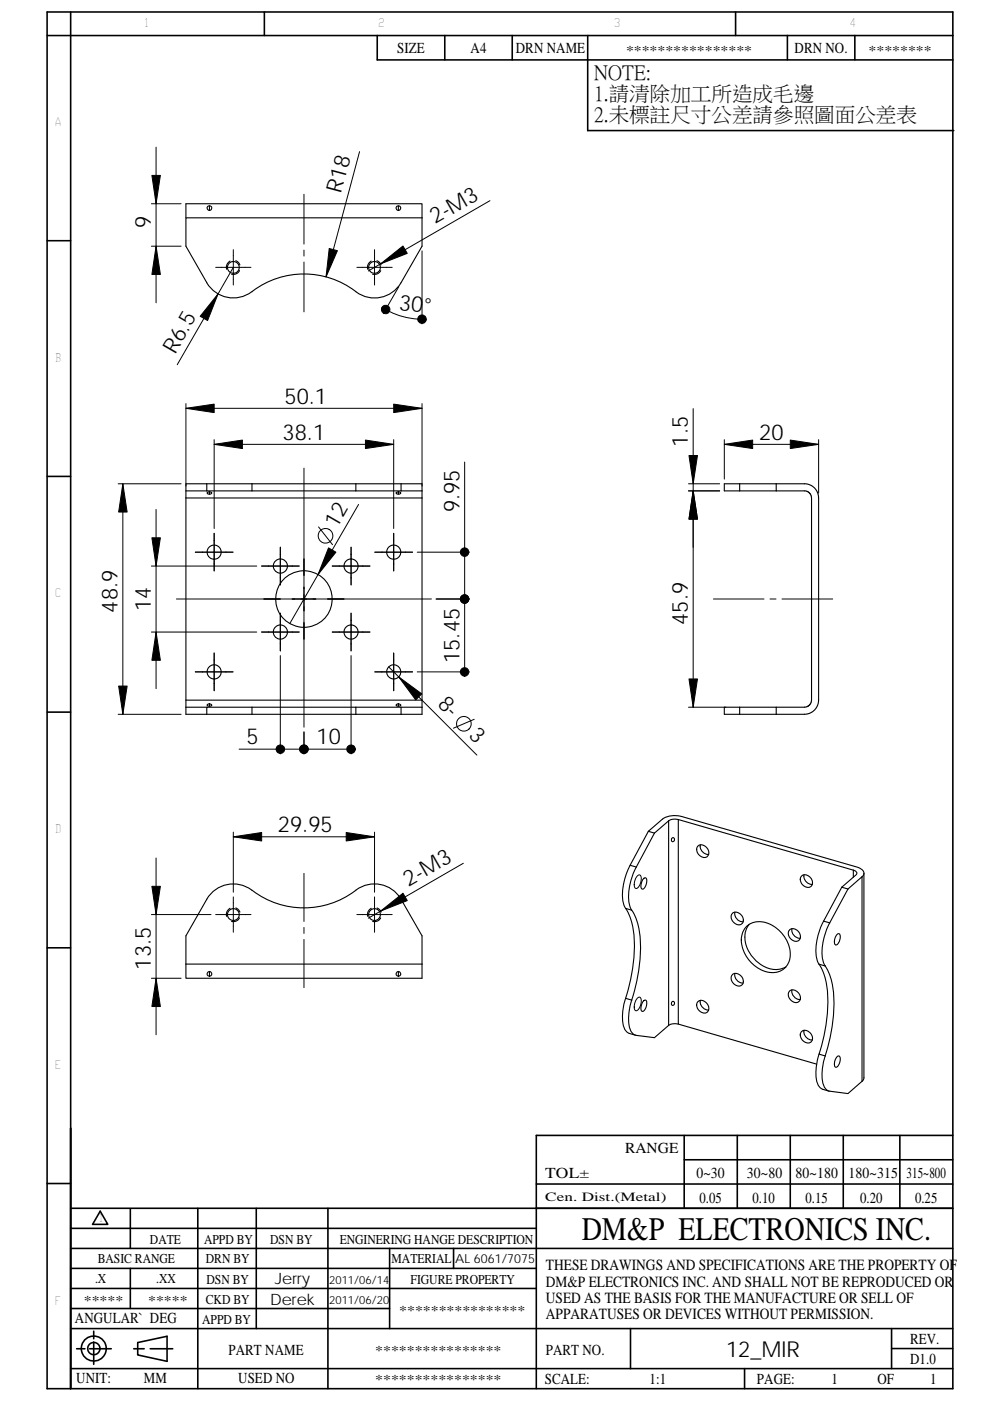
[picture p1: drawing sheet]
<svg xmlns="http://www.w3.org/2000/svg" width="210mm" height="297mm" viewBox="0 0 210 297" stroke-linecap="round" stroke-linejoin="round" font-family="sans-serif">
<g fill="none" stroke="#000" stroke-width=".34">
<path d="M10 2.5h192.1v291.9h-192.1zM15 2.5v291.9M56.1 2.5v5M80 7.5v5.2h122.1M94.3 7.5v5.2M108.6 7.5v5.2M124.7 7.5v20.2h77.6M156 2.5v5M167 7.5v5.2M181.3 7.5v5.2M202.1 7.5h-192.1M10 51h5"/>
<path d="M10 101h5M10 151h5M10 201h5M10 250.9h5M15 256.2h187.1M21.3 256.8l1.6 2.8h-3.3zM27.6 256.3v8.4M42 256.2v38.2M54.4 256.2v25.5M69.6 256.2v38.2M113.7 251h88.4M145.1 240.7v15.5"/>
<path d="M145.1 245.9h57M156.4 240.7v15.5M167.6 240.7v15.5M178.9 240.7v15.5M190.9 240.7v15.5M202.1 240.7h-88.4v53.7M15 277.4h67.6M15 264.7h187.1M15 260.4h98.7M15 273.2h98.7M15 268.9h98.7M27.6 268.9v8.5"/>
<path d="M82.6 264.7v17M96.2 264.7v4.2M15 281.7h187.1M15 290.2h187.1M16.3 286h1.7M19 286h4.6M19.9 284.5v4.8M19.9 282.2v1.6M28.4 286h2.2M29.2 284.6l6.2-1.3v5.3l-6.2-1.3zM31.9 286h4.7M133.7 281.7v8.5"/>
<path d="M157.9 290.2v4.2M189.1 281.7v8.5M189.1 285.9h13"/>
<circle cx="19.9" cy="285.9" r="2.65"/>
<circle cx="19.9" cy="285.9" r="1.3"/>
</g>
<g fill="none" stroke="#000" stroke-width=".23">
<path d="M39.4 46.2h50.1v6l-4.4 7.7a6.5 6.5 0 0 1-9.8 1.8 18.1 18.1 0 0 0-21.9 .2 6.5 6.5 0 0 1-9.5-2l-4.5-7.7zM39.4 46.2v-3h50.1v3M44.4 43.6v1M48.8 55.4h-.1a1.54 1.54 0 0 0-.7 1.7M50 55.3l.4 .2 .5 .7M50.8 57.4a1.45 1.45 0 0 1-1.7 .7M78.7 55.4h-.1a1.5 1.5 0 0 0-.6 1.7M79.9 55.3l.7 .5 .2 .4M80.8 57.4l-.1 .1a1.5 1.5 0 0 1-1.7 .6M84.5 43.6v1M39.4 104.1v1.5M39.4 105.6h50.1"/>
<path d="M39.4 104.1h4.5M39.4 105.6v42.8M43.9 102.6h-4.5v1.5M43.9 102.6h9.5M43.9 104.1h9.5M43.9 102.6v1.5M44 104.4l.4-.1 .5 .2-.3 .3h-.4l-.2-.2zM44.4 104.3v.5M53.4 102.6h22.1M53.4 104.1h22.1M53.4 102.6v1.5M75.5 104.1h9.6"/>
<path d="M75.5 102.6h9.6M75.5 102.6v1.5M84.1 104.4l.4-.1 .5 .2-.4 .3h-.3l-.2-.2zM84.5 104.3v.5M85.1 102.6h4.4v1.5M85.1 104.1h4.4M85.1 102.6v1.5M89.5 104.1v1.5M89.5 105.6v42.8M156.9 104.1h14l.8 .5 .4 1-.1 43.3-.5 .7-.9 .3h-13.7M156.9 102.6h14l1.4 .5 .7 .7 .4 .7 .2 1.1v42.8l-.2 1.2-.6 .9-.8 .6-.9 .3h-14.2M156.9 102.6v1.5"/>
<path d="M156.9 102.6h-3.3v1.5h3.3M164.6 102.6v1.5M171.9 104.8h.1M39.4 149.9v1.5h4.5M39.4 149.9h4.5M39.4 148.4h50.1M39.4 148.4v1.5M43.9 151.4h9.5M44 149.3a.52 .52 0 0 1 .9 .3l-.7 .1-.2-.1zM44.4 149.2v.5M53.4 149.9v1.5M53.4 149.9h-9.5v1.5"/>
<path d="M53.4 151.4h22.1M53.4 149.9h22.1M75.5 151.4h9.6M75.5 149.9h9.6M75.5 149.9v1.5M84.1 149.3a.52 .52 0 0 1 .9 .3l-.7 .1-.2-.1zM84.5 149.2v.5M85.1 149.9h4.4M85.1 149.9v1.5M89.5 148.4v1.5M89.5 149.9v1.5h-4.4M156.9 149.9v1.5"/>
<path d="M156.9 149.9h-3.3v1.5h3.3M164.6 149.9v1.5M171.4 149.7h.1M137.5 176.3l-3.9 7.2a12.8 12.8 0 0 0-1.4 8.1l.5 1M137.5 176.3l3-2.6a5 5 0 0 1 4.1-.6l37.5 10.8a1.15 1.15 0 0 1 1 .8 1.15 1.15 0 0 1-.3 1.2M137.5 176.3l1.3 .3M138.8 176.6l-3.8 7.2M141.8 174v43.4M141.8 174l-3 2.6M142.5 177.7a.39 .39 0 0 1 .6 .3 .39 .39 0 0 1-.5 .4l-.2-.2zM143.9 173.8v43.3l29.3 8.5M143.9 173.8l-1.1-.1-1 .3"/>
<path d="M143.9 173.8l37.1 10.7M148.2 179.3a1.59 1.59 0 0 1 1.7 .4 1.59 1.59 0 0 1 .2 1.8 1.51 1.51 0 0 1-1.9-.3 1.51 1.51 0 0 1 0-1.9zM148.5 179.1a1.73 1.73 0 0 0 1.8 2M48.8 192.6l-.1 .1a1.53 1.53 0 0 0-.7 1.6M50 192.5l.4 .2 .5 .7M50.8 194.6a1.42 1.42 0 0 1-1.7 .8M53.4 188.7a18.1 18.1 0 0 0 22.1 .1M53.4 188.8a6.5 6.5 0 0 0-9.5 1.9l-4.5 7.7v6M75.5 188.7a6.5 6.5 0 0 1 9.6 2l4.4 7.7v6M78.7 192.6l-.1 .1a1.49 1.49 0 0 0-.6 1.6M80 192.5l.6 .5 .2 .4M80.7 194.6v.1a1.5 1.5 0 0 1-1.7 .7"/>
<path d="M132.7 192.6a16.1 16.1 0 0 1 1.8 9.9l-.6 4.4-1.2 4.8M132.7 192.6l1.3 .4M133.6 183.5l1.4 .3M134 193a15.9 15.9 0 0 1 1.8 9.9l-.6 4.4-1.2 4.7M135 183.8a12.9 12.9 0 0 0-1.5 8.1l.5 1.1M136.6 186.2a.43 .43 0 0 1 .5 0 .43 .43 0 0 1 .1 .6 1.77 1.77 0 0 1-.9 1.7 1.03 1.03 0 0 1-.2-1.4zM155.3 193.6a1.52 1.52 0 0 1 2 .4 1.52 1.52 0 0 1-.1 2 1.6 1.6 0 0 1-1.7-.6 1.6 1.6 0 0 1-.2-1.8zM155.9 193.4a1.75 1.75 0 0 0 1.7 2M158.2 196.6a4.8 4.8 0 0 1 6.5 .2 6.4 6.4 0 0 1 2.5 7.4 4.2 4.2 0 0 1-6.1 1.3 6.9 6.9 0 0 1-3.7-7.5zM158.9 196a5 5 0 0 0 0 5.9 6.6 6.6 0 0 0 6.7 3.5l1.1-.4M167.4 197.2a1.51 1.51 0 0 1 2 .3 1.51 1.51 0 0 1 0 1.9 1.59 1.59 0 0 1-1.8-.4 1.59 1.59 0 0 1-.2-1.8zM168 196.9a1.75 1.75 0 0 0 1.7 2"/>
<path d="M170.2 185.6a1.59 1.59 0 0 1 1.7 .5 1.59 1.59 0 0 1 .2 1.8 1.51 1.51 0 0 1-1.9-.3 1.51 1.51 0 0 1 0-2zM170.5 185.5a1.73 1.73 0 0 0 1.8 2M174.7 195.3a12.6 12.6 0 0 0-1.4 8.1l.4 1M174.7 195.3l1.3 .4M176 195.7a12.7 12.7 0 0 0-1.4 8.1l.4 1M177.5 198.2a.4 .4 0 0 1 .5-.2 .4 .4 0 0 1 .2 .5 1.79 1.79 0 0 1-.9 1.9 1.79 1.79 0 0 1 .2-2.2zM178.5 188.1l-3.8 7.2M178.5 188.1l1.4 .4M179.9 188.5l2.9-2.6v43.4M179.9 188.5l-3.9 7.2M181 184.5l.2 .1a.55 .55 0 0 1 .5 .3 .55 .55 0 0 1-.2 .6l-3 2.6M181 184.5v1.5"/>
<path d="M183.2 185.1v43.4v.4l-.4 .4M39.4 204.4h50.1M44.4 206v.9M84.5 206v.9M89.5 204.4v3h-50.1v-3M132.7 211.7a10.5 10.5 0 0 0-.3 6.4 2.8 2.8 0 0 0 2.4 1.4M132.7 211.7l1.3 .3M134 212a10.6 10.6 0 0 0-.3 6.4l.4 .7 .6 .4 4.1 .5 3-2.6M136.6 212.2a.43 .43 0 0 1 .5 0 .43 .43 0 0 1 .1 .5 1.77 1.77 0 0 1-.9 1.7 1.42 1.42 0 0 1 0-2zM142.5 212.4a.39 .39 0 0 1 .6 .4 .39 .39 0 0 1-.5 .3l-.2-.2zM143.9 217.1h-1.1l-1 .3M148.2 212.2a1.6 1.6 0 0 1 1.7 .5 1.6 1.6 0 0 1 .2 1.8 1.51 1.51 0 0 1-1.9-.3 1.51 1.51 0 0 1 0-2z"/>
<path d="M148.5 212.1a1.75 1.75 0 0 0 1.8 2M155.3 206.6a1.52 1.52 0 0 1 1.9 .4 1.52 1.52 0 0 1 .1 1.9 1.59 1.59 0 0 1-1.8-.5 1.59 1.59 0 0 1-.2-1.8zM155.9 206.4a1.74 1.74 0 0 0 1.7 2M167.4 210.1a1.6 1.6 0 0 1 1.7 .2 1.6 1.6 0 0 1 .7 1.5 1.14 1.14 0 0 1-1 .8 1.14 1.14 0 0 1-1.2-.6 1.41 1.41 0 0 1-.2-1.9zM168 209.9a1.79 1.79 0 0 0 1.7 2M170.2 218.6a1.6 1.6 0 0 1 1.7 .5 1.6 1.6 0 0 1 .2 1.8 1.52 1.52 0 0 1-1.9-.4 1.52 1.52 0 0 1 0-1.9zM170.5 218.4a1.73 1.73 0 0 0 1.8 2.1M173.7 204.4a15.9 15.9 0 0 1 1.8 10l-.6 4.4-1.2 4.7 1.3 .4M173.7 204.4l1.3 .4M175 204.8a16 16 0 0 1 1.8 10l-.6 4.4-1.2 4.7M173.7 223.5a10.9 10.9 0 0 0-.2 6.4 2.75 2.75 0 0 0 2.3 1.4M175 223.9a10.6 10.6 0 0 0-.2 6.4l.4 .6 .5 .4 4.2 .6 2.9-2.6"/>
<path d="M177.5 224.1a.4 .4 0 0 1 .5-.2 .4 .4 0 0 1 .2 .5 1.84 1.84 0 0 1-.9 1.9 1.63 1.63 0 0 1 .2-2.2z"/>
<circle cx="44.4" cy="44.1" r=".51"/>
<circle cx="49.5" cy="56.7" r="1.25"/>
<circle cx="79.4" cy="56.7" r="1.25"/>
<circle cx="84.5" cy="44.1" r=".49"/>
<circle cx="45.4" cy="117.1" r="1.5"/>
<circle cx="83.5" cy="117.1" r="1.5"/>
<circle cx="59.5" cy="134" r="1.5"/>
<circle cx="59.5" cy="120" r="1.5"/>
<circle cx="64.5" cy="127" r="6"/>
<circle cx="74.5" cy="134" r="1.5"/>
<circle cx="74.5" cy="120" r="1.5"/>
<circle cx="45.4" cy="142.5" r="1.5"/>
<circle cx="83.5" cy="142.5" r="1.5"/>
<circle cx="49.5" cy="193.9" r="1.25"/>
<circle cx="79.4" cy="193.9" r="1.25"/>
<circle cx="44.4" cy="206.5" r=".49"/>
<circle cx="84.5" cy="206.5" r=".48"/>
</g>
<g fill="none" stroke="#000" stroke-width=".21">
<path d="M33.1 31.2v33M76.3 32.2l-7.1 26.5M32.1 43.2h6.3M32.1 52.2h6.3M45.7 56.7h7.5M49.5 52.9v7.5M49.5 56.7l-11.9 20.6M64.5 41.2v10.6M64.5 53v1.3M64.5 55.6v10.5M75.7 56.7h7.5M79.4 52.9v7.5"/>
<path d="M89.5 53.2v15.5M103.9 42.5l-25.8 14.9M81.8 65.6a15.5 15.5 0 0 0 7.7 2.1M84.6 60.8l-3.3 5.7M39.4 85.6v17.5M39.4 86.6h50.1M45.4 93.2v18.9M45.4 94.2h38.1M64.5 99.3v54.9M83.5 93.2v18.9M89.5 85.6v17.5M98.6 98v44.5"/>
<path d="M147 86.6v63.3M153.6 94.2h20M153.6 93.2v8.4M173.6 93.2v11.4M25.1 102.6h13.3M26.1 102.6v48.8M33.1 108v38M41.4 117.1h8M45.4 113.1v8M59.5 116v8M67.6 111.7l2.9 3.8M74.5 116v8"/>
<path d="M76.1 107l-14.6 25.2M83.5 113.1v8M87.5 117.1h-8M88.5 117.1h11M146 102.6h6.6M146 104.1h6.6M32.1 120h22.4M32.1 134h22.4M37.4 127h54.1M45.4 138.5v8M55.5 120h8M55.5 134h8"/>
<path d="M59.5 130v8M59.5 139v20.9M70.5 120h8M70.5 134h8M74.5 139v20.9M74.5 130v8M83.5 138.5v8M92.5 127h7M151.3 127h10.8M163.3 127h1.3M165.9 127h10.7M25.1 151.4h13.3"/>
<path d="M41.4 142.5h8M50.7 158.8h23.8M64.5 155.2v4.7M79.5 142.5h8M82.4 141.4l18.8 18.7M88.5 142.5h11M100.6 152.5l-4.4 1.9M146 149.9h8M49.5 176.4v12.8M49.5 177.4h29.9M79.4 176.4v12.8M32.1 193.9h12.6"/>
<path d="M33.1 181.9v37.5M45.7 193.9h7.5M49.5 190.2v7.5M64.5 185.2v10.2M64.5 196.6v1.3M64.5 199.2v10.2M75.7 193.9h7.5M79.4 190.2v7.5M98.3 183l-20.2 11.7M135.2 185.7l.2-.1a.35 .35 0 0 1 .5 .2 2.52 2.52 0 0 1-.9 2.6h-.2a2.2 2.2 0 0 1 .4-2.7zM32.1 207.4h6.3M135.2 211.6l.5-.2a2.22 2.22 0 0 1-.7 2.9h-.2a2.2 2.2 0 0 1 .4-2.7z"/>
<circle cx="69" cy="113.6" r="1.56"/>
<circle cx="98.4" cy="153.5" r="1.55"/>
</g>
<g fill="#000" stroke="#000" stroke-width=".21">
<path d="M32.2 37.2h1.8l-.9 6z" fill-rule="evenodd"/>
<path d="M33.1 52.2l.9 6h-1.8z" fill-rule="evenodd"/>
<path d="M69.8 52.7l1.8 .4-2.4 5.6z" fill-rule="evenodd"/>
<path d="M80.7 55.9l4.8-3.7 .9 1.5z" fill-rule="evenodd"/>
<path d="M46.2 62.3l-2.2 5.7-1.5-.9z" fill-rule="evenodd"/>
<path d="M81.1 65.1a.9 .9 0 0 1 1.5 0 .9 .9 0 0 1-.7 1.4 .9 .9 0 0 1-.9-1.2l.8 .3-.8-.3z" fill-rule="evenodd"/>
<path d="M89 66.9a.9 .9 0 0 1 1 0 .9 .9 0 0 1 .4 .9l-.9-.1 .9 .1a.9 .9 0 0 1-1.4 .6 .9 .9 0 0 1 0-1.5z" fill-rule="evenodd"/>
<path d="M39.4 86.6l6-.9v1.8z" fill-rule="evenodd"/>
<path d="M45.4 94.2l6-.9v1.8z" fill-rule="evenodd"/>
<path d="M77.5 93.3l6 .9-6 .9z" fill-rule="evenodd"/>
<path d="M83.5 85.7l6 .9-6 .9z" fill-rule="evenodd"/>
<path d="M153.6 94.2l6-.9v1.8z" fill-rule="evenodd"/>
<path d="M167.6 93.3l6 .9-6 .9z" fill-rule="evenodd"/>
<path d="M26.1 102.6l.9 6h-1.8z" fill-rule="evenodd"/>
<path d="M98 116.3l.6-.1v.9v-.9a.9 .9 0 0 1 .8 1.1 .9 .9 0 0 1-1.4 .5 .9 .9 0 0 1 0-1.5z" fill-rule="evenodd"/>
<path d="M147 104.1l.9 6h-1.8z" fill-rule="evenodd"/>
<path d="M147 104.1l.9 6h-1.8z" fill-rule="evenodd"/>
<path d="M146.1 96.6h1.8l-.9 6z" fill-rule="evenodd"/>
<path d="M32.2 114h1.8l-.9 6z" fill-rule="evenodd"/>
<path d="M33.1 134l.9 6h-1.8z" fill-rule="evenodd"/>
<path d="M69.7 116.2l1.5 .9-3.7 4.7z" fill-rule="evenodd"/>
<path d="M97.9 126.4a.9 .9 0 0 1 1.5 .3 .9 .9 0 0 1-.8 1.2v-.9v.9a.9 .9 0 0 1-.9-.5 .9 .9 0 0 1 .2-1z" fill-rule="evenodd"/>
<path d="M98 126.3l.6-.2v.9v-.9a.9 .9 0 0 1 .8 1.2 .9 .9 0 0 1-1.4 .4 .9 .9 0 0 1 0-1.4z" fill-rule="evenodd"/>
<path d="M25.2 145.5h1.8l-.9 5.9z" fill-rule="evenodd"/>
<path d="M58.7 158.3a.9 .9 0 0 1 1.5 0 .9 .9 0 0 1-.4 1.4 .9 .9 0 0 1-1.2-.9h.9h-.9z" fill-rule="evenodd"/>
<path d="M63.7 158.3a.9 .9 0 0 1 1.5 0 .9 .9 0 0 1-.5 1.4 .9 .9 0 0 1-1.1-.9h.9h-.9z" fill-rule="evenodd"/>
<path d="M63.8 158.2a.9 .9 0 0 1 1-.2 .9 .9 0 0 1 .6 .8h-.9h.9a.9 .9 0 0 1-1.3 .9 .9 .9 0 0 1-.3-1.5z" fill-rule="evenodd"/>
<path d="M73.8 158.2a.9 .9 0 0 1 1-.2 .9 .9 0 0 1 .6 .8h-.9h.9a.9 .9 0 0 1-1.3 .9 .9 .9 0 0 1-.3-1.5z" fill-rule="evenodd"/>
<path d="M84.6 143.5l4.9 3.6-1.3 1.3z" fill-rule="evenodd"/>
<path d="M97.9 141.8a.9 .9 0 0 1 1.5 .3 .9 .9 0 0 1-.8 1.3v-.9v.9a.9 .9 0 0 1-.9-.6 .9 .9 0 0 1 .2-1z" fill-rule="evenodd"/>
<path d="M146.1 144h1.8l-.9 5.9z" fill-rule="evenodd"/>
<path d="M49.5 177.4l6-.9v1.8z" fill-rule="evenodd"/>
<path d="M73.4 176.5l6 .9-6 .9z" fill-rule="evenodd"/>
<path d="M32.2 187.9h1.8l-.9 6z" fill-rule="evenodd"/>
<path d="M80.7 193.2l4.8-3.8 .9 1.5z" fill-rule="evenodd"/>
<path d="M33.1 207.4l.9 6h-1.8z" fill-rule="evenodd"/>
</g>
<text font-size="7" x="123.4" y="262.9">DM&amp;P ELECTRONICS INC.</text>
<g font-size="4.7">
<text x="72.3" y="41" transform="rotate(-75 72.3 41)">R18</text>
<text x="92.3" y="47.6" transform="rotate(-30 92.3 47.6)">2-M3</text>
<text x="32" y="48.3" transform="rotate(-90 32 48.3)">9</text>
<text x="84.5" y="65.7" transform="rotate(6 84.5 65.7)">30°</text>
<text x="37.1" y="75.2" transform="rotate(-60 37.1 75.2)">R6.5</text>
<text x="60.3" y="85.6">50.1</text>
<text x="59.9" y="93.2">38.1</text>
<text x="145.9" y="94.7" transform="rotate(-90 145.9 94.7)">1.5</text>
<text x="161" y="93.2">20</text>
<text x="71.4" y="112.1" transform="rotate(-60 71.4 112.1)">12</text>
<text x="97.5" y="108.6" transform="rotate(-90 97.5 108.6)">9.95</text>
<text x="25" y="129.9" transform="rotate(-90 25 129.9)">48.9</text>
<text x="32" y="129.6" transform="rotate(-90 32 129.6)">14</text>
<text x="145.9" y="132.5" transform="rotate(-90 145.9 132.5)">45.9</text>
<text x="97.5" y="140.5" transform="rotate(-90 97.5 140.5)">15.45</text>
<text x="92.6" y="149.4" transform="rotate(45 92.6 149.4)">8-</text>
<text x="52.3" y="157.8">5</text>
<text x="67.1" y="157.8">10</text>
<text x="99.3" y="156.1" transform="rotate(45 99.3 156.1)">3</text>
<text x="58.9" y="176.4">29.95</text>
<text x="86.7" y="188.1" transform="rotate(-30 86.7 188.1)">2-M3</text>
<text x="32" y="205.6" transform="rotate(-90 32 205.6)">13.5</text>
<text x="154" y="287.7">12_MIR</text>
</g>
<g font-size="4.4">
<text x="126" y="16.7">NOTE:</text>
<text x="126" y="21.2">1.請清除加工所造成毛邊</text>
<text x="126" y="25.7">2.未標註尺寸公差請參照圖面公差表</text>
</g>
<g font-size="3.3">
<text x="115.8" y="269.3">THESE DRAWINGS AND SPECIFICATIONS ARE THE PROPERTY OF</text>
<text x="58.3" y="272.3">Jerry</text>
<text x="115.8" y="272.8">DM&amp;P ELECTRONICS INC. AND SHALL NOT BE REPRODUCED OR</text>
<text x="57.3" y="276.6">Derek</text>
<text x="115.8" y="279.7">APPARATUSES OR DEVICES WITHOUT PERMISSION.</text>
<text x="115.8" y="276.2">USED AS THE BASIS FOR THE MANUFACTURE OR SELL OF</text>
</g>
<g font-size="3.2">
<text x="84.2" y="11.3">SIZE</text>
<text x="99.8" y="11.3">A4</text>
<text x="109.4" y="11.3">DRN NAME</text>
<text x="168.5" y="11.3">DRN NO.</text>
<text x="132.6" y="244.5">RANGE</text>
<text x="115.6" y="249.7">TOL±</text>
<text x="147.7" y="249.8">0~30</text>
<text x="158.4" y="249.8">30~80</text>
<text x="168.8" y="249.8">80~180 180~315</text>
<text x="192.3" y="249.8">315~800</text>
<text x="148.4" y="255">0.05</text>
<text x="159.6" y="255">0.10</text>
<text x="170.8" y="255">0.15</text>
<text x="182.5" y="255">0.20</text>
<text x="194.1" y="255">0.25</text>
<text x="15.9" y="280.6">ANGULAR` DEG</text>
<text x="48.5" y="287.3">PART NAME</text>
<text x="115.7" y="287.3">PART NO.</text>
<text x="193" y="284.9">REV.</text>
<text x="16.2" y="293.3">UNIT:</text>
<text x="30.5" y="293.3">MM</text>
<text x="50.5" y="293.3">USED NO</text>
<text x="115.5" y="293.5">SCALE:</text>
<text x="137.8" y="293.5">1:1</text>
<text x="160.5" y="293.5">PAGE:</text>
<text x="176.4" y="293.5">1</text>
<text x="186.1" y="293.5">OF</text>
<text x="193" y="289.1">D1.0</text>
<text x="197.3" y="293.5">1</text>
</g>
<g font-size="2.9">
<text x="132.8" y="11.7">****************</text>
<text x="184.2" y="11.7">********</text>
<text x="31.8" y="263.7">DATE</text>
<text x="43.3" y="263.7">APPD BY</text>
<text x="57.3" y="263.7">DSN BY</text>
<text x="72.1" y="263.7">ENGINERING HANGE DESCRIPTION</text>
<text x="20.7" y="267.8">BASIC RANGE</text>
<text x="43.7" y="267.8">DRN BY</text>
<text x="83.1" y="267.8">MATERIAL</text>
<text x="20.2" y="272.1">.X</text>
<text x="33.1" y="272.1">.XX</text>
<text x="43.8" y="272.3">DSN BY</text>
<text x="87.1" y="272.2">FIGURE PROPERTY</text>
<text x="17.8" y="276.7">*****</text>
<text x="31.4" y="276.7">*****</text>
<text x="42.9" y="280.6">APPD BY</text>
<text x="43.7" y="276.5">CKD BY</text>
<text x="84.7" y="278.8">****************</text>
<text x="79.6" y="287.3">****************</text>
<text x="79.6" y="293.5">****************</text>
</g>
<text font-size="2.7" x="115.6" y="254.7">Cen. Dist.(Metal)</text>
<text font-size="2.6" x="96.6" y="267.8">AL 6061/7075</text>
<g font-size="2.5">
<text x="30.6" y="5.7">1</text>
<text x="80.2" y="5.7">2</text>
<text x="130.2" y="5.7">3</text>
<text x="180.2" y="5.7">4</text>
<text x="11.6" y="26.7">A</text>
<text x="11.6" y="76.7">B</text>
<text x="11.6" y="126.7">C</text>
<text x="11.6" y="176.7">D</text>
<text x="11.6" y="226.6">E</text>
<text x="21" y="259.2">1</text>
<text x="11.6" y="276.6">F</text>
</g>
<g font-size="2.4">
<text x="69.8" y="272.3">2011/06/14</text>
<text x="69.8" y="276.4">2011/06/20</text>
</g>
</svg>
